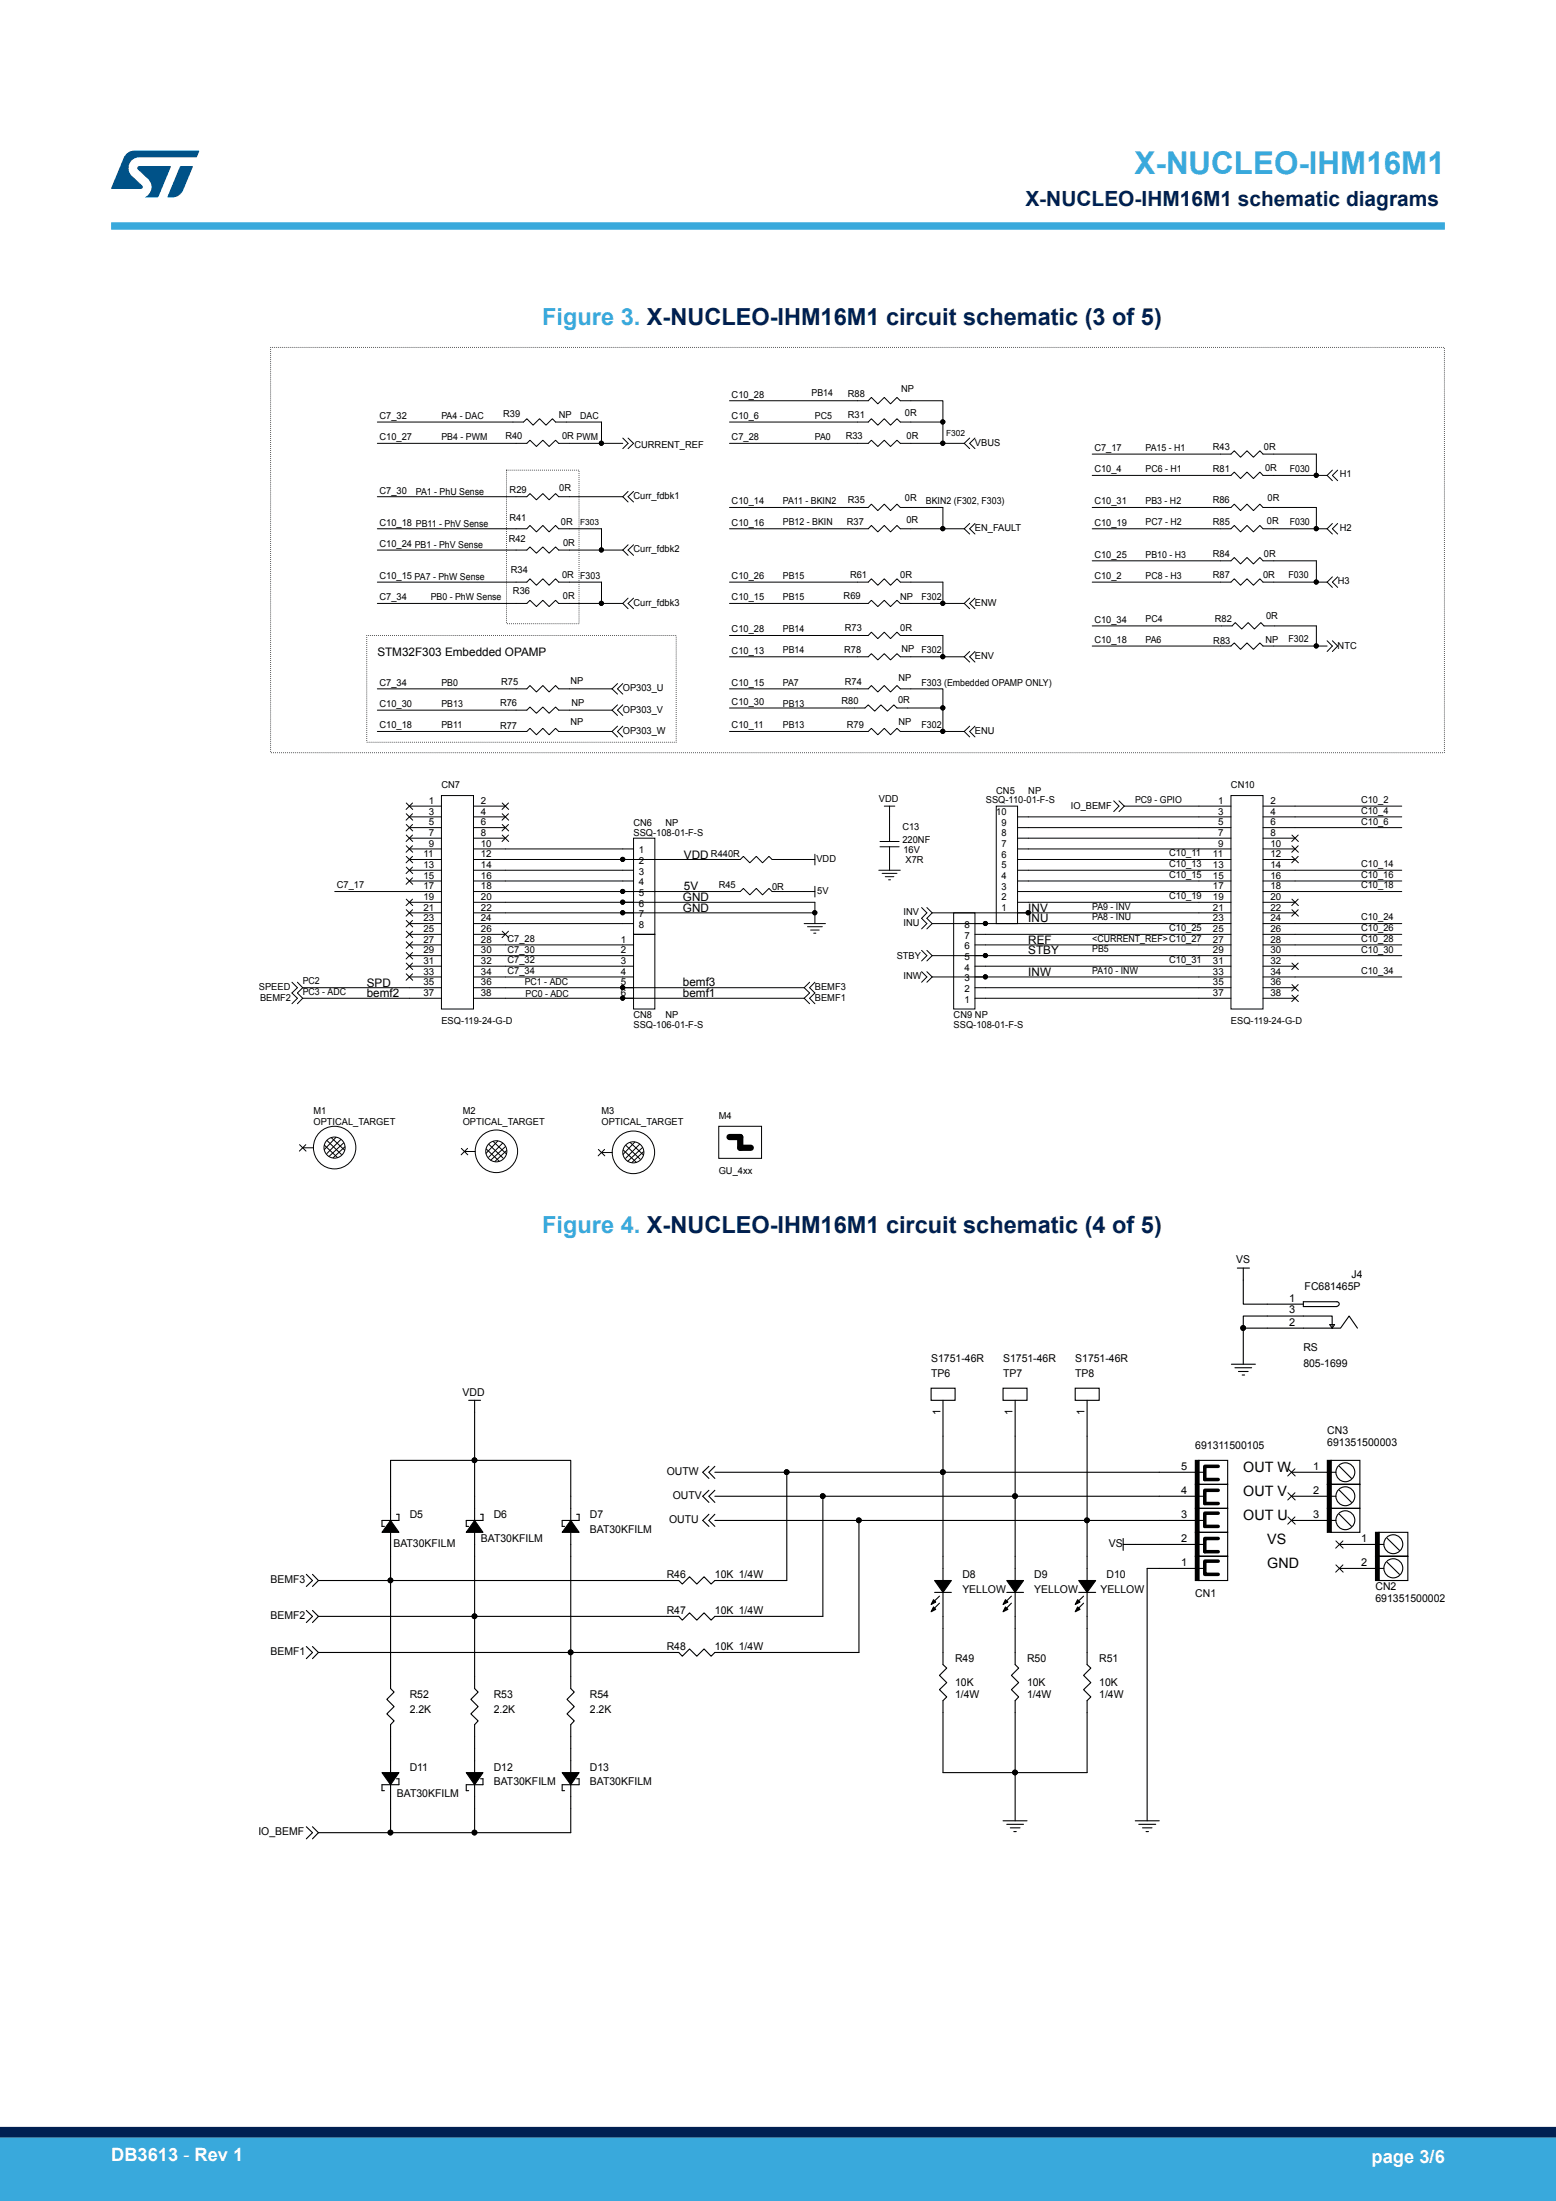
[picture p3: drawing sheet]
<svg xmlns="http://www.w3.org/2000/svg" width="210mm" height="297mm" viewBox="0 0 210 297" stroke-linecap="round" stroke-linejoin="round" font-family="sans-serif">
<path d="M36.5 46.9h158.4v54.7h-158.4zM68.4 63.4h9.7v20.8h-9.7zM49.5 85.8h41.8v14.4h-41.8z" fill="none" stroke="#000" stroke-width=".13" stroke-dasharray="0 .3"/>
<g fill="none" stroke="#000" stroke-width=".13">
<path d="M50.9 59.8h20.2l.4-.4 .9 .8 .9-.8 .8 .8 .9-.8 .4 .4h8.7M50.9 57h19.8l.4-.5 .8 .9 .9-.9 .9 .9 .9-.9 .4 .5h6.2v2.8M84.1 59.1l.7 .7-.7 .7M84.8 59.1l.7 .7-.7 .7M98.5 59.8h18.7l.4-.4 .9 .8 .8-.8 .9 .8 .9-.8 .4 .4h8.6M98.5 54.1h18.7l.4-.5 .9 .9 .8-.9 .9 .9 .9-.9 .4 .5h5.8v2.9M98.5 57h18.7l.4-.5 .9 .9 .8-.9 .9 .9 .9-.9 .4 .5h5.8v2.8M130.1 59.8l.8 .7M130.9 59.1l-.8 .7M131.6 59.1l-.7 .7 .7 .7M50.9 78.6h20.2l.4-.5 .9 .9 .9-.9 .8 .9 .9-.9 .4 .5h5.8v2.8M50.9 74.2h20.2l.4-.4 .9 .8 .9-.8 .8 .8 .9-.8 .4 .4h8.7"/>
<path d="M50.9 71.4h20.2l.4-.5 .9 .9 .9-.9 .8 .9 .9-.9 .4 .5h5.8v2.8M50.9 67h20.2l.4-.4 .9 .8 .9-.8 .8 .8 .9-.8 .4 .4h8.7M84.1 74.2l.7 .7M84.1 67l.7 .7M84.8 73.5l-.7 .7M84.8 66.3l-.7 .7M85.5 73.5l-.7 .7 .7 .7M85.5 66.3l-.7 .7 .7 .7M98.5 68.5h18.7l.4-.5 .9 .9 .8-.9 .9 .9 .9-.9 .4 .5h5.8v2.9M98.5 78.6h18.7l.4-.5 .9 .9 .8-.9 .9 .9 .9-.9 .4 .5h5.8v2.8h2.8M98.5 71.4h18.7l.4-.5 .9 .9 .8-.9 .9 .9 .9-.9 .4 .5h8.6M130.1 71.4l.8 .7"/>
<path d="M130.9 70.6l-.8 .8M131.6 70.6l-.7 .8 .7 .7M147.4 61.3h18.7l.5-.5 .8 .9 .9-.9 .9 .9 .8-.9 .5 .5h7.2v2.9M147.4 71.4h18.7l.5-.5 .8 .9 .9-.9 .9 .9 .8-.9 .5 .5h8.6M147.4 64.2h18.7l.5-.5 .8 .9 .9-.9 .9 .9 .8-.9 .5 .5h8.6M147.4 78.6h18.7l.5-.5 .8 .9 .9-.9 .9 .9 .8-.9 .5 .5h8.6M147.4 68.5h18.7l.5-.5 .8 .9 .9-.9 .9 .9 .8-.9 .5 .5h7.2v2.9M147.4 75.7h18.7l.5-.5 .8 .9 .9-.9 .9 .9 .8-.9 .5 .5h7.2v2.9M179.1 64.2l.7 .7M179.1 71.4l.7 .7M179.1 78.6l.7 .7M179.8 63.4l-.7 .8"/>
<path d="M179.8 70.6l-.7 .8M179.8 77.8l-.7 .8M180.5 63.4l-.7 .8 .7 .7M180.5 70.6l-.7 .8 .7 .7M180.5 77.8l-.7 .8 .7 .7M50.9 93h20.2l.4-.5 .9 .9 .9-.9 .8 .9 .9-.9 .4 .5h7.2M50.9 95.8h20.2l.4-.4 .9 .8 .9-.8 .8 .8 .9-.8 .4 .4h7.2M50.9 81.4h20.2l.4-.4 .9 .8 .9-.8 .8 .8 .9-.8 .4 .4h8.7M50.9 98.7h20.2l.4-.4 .9 .9 .9-.9 .8 .9 .9-.9 .4 .4h7.2M82.6 93l.7 .7M82.6 95.8l.7 .7M82.6 98.7l.7 .7"/>
<path d="M83.3 92.2l-.7 .8M83.3 95.1l-.7 .7M83.3 98l-.7 .7M84.1 81.4l.7 .7M84.1 92.2l-.8 .8 .8 .7M84.1 95.1l-.8 .7 .8 .7M84.1 98l-.8 .7 .8 .7M84.8 80.7l-.7 .7M85.5 80.7l-.7 .7 .7 .7M98.5 88.6h18.7l.4-.4 .9 .8 .8-.8 .9 .8 .9-.8 .4 .4h8.6M98.5 98.7h18.7l.4-.4 .9 .9 .8-.9 .9 .9 .9-.9 .4 .4h8.6M98.5 85.8h18.7l.4-.5 .9 .9 .8-.9 .9 .9 .9-.9 .4 .5h5.8v2.8"/>
<path d="M98.5 93h18.7l.4-.5 .9 .9 .8-.9 .9 .9 .9-.9 .4 .5h5.8v2.5M98.5 81.4h18.7l.4-.4 .9 .8 .8-.8 .9 .8 .9-.8 .4 .4h5.8M98.5 95.5h18.2l.5-.4 .9 .9 .8-.9 .9 .9 .8-.9 .5 .4h6.2M127.3 95.5v3.2M130.1 81.4l.8 .7M130.1 88.6l.8 .7M130.1 98.7l.8 .7M130.9 80.7l-.8 .7M130.9 87.9l-.8 .7M130.9 98l-.8 .7M131.6 80.7l-.7 .7 .7 .7M131.6 87.9l-.7 .7 .7 .7"/>
<path d="M131.6 98l-.7 .7 .7 .7M147.4 84.5h18.9l.4-.5 .9 .9 .9-.9 .8 .9 .9-.9 .4 .5h7.1v2.7M147.4 87.2h18.7l.5-.4 .8 .8 .9-.8 .9 .8 .8-.8 .5 .4h8.6M179.1 86.5l.7 .7-.7 .7M179.8 86.5l.7 .7-.7 .7M54.8 108.4l.9 .8M54.8 109.8l.9 .9M54.8 111.3l.9 .8M54.8 112.7l.9 .9M54.8 114.1l.9 .9M54.8 115.6l.9 .8M54.8 117l.9 .9"/>
<path d="M54.8 118.5l.9 .8M55.3 116h4.3M55.3 108.8h4.3M55.3 117.4h4.3M55.3 110.2h4.3M55.3 111.7h4.3M55.3 113.1h4.3M55.3 114.6h4.3M55.3 118.9h4.3M55.7 118.5l-.9 .8M55.7 109.8l-.9 .9M55.7 108.4l-.9 .8"/>
<path d="M55.7 111.3l-.9 .8M55.7 112.7l-.9 .9M55.7 114.1l-.9 .9M55.7 115.6l-.9 .8M55.7 117l-.9 .9M59.6 107.4h4.3v28.8h-4.3zM63.9 116h36l.4-.4 .9 .8 .9-.8 .8 .8 .9-.8 .4 .4h5.8M63.9 108.8h4.3M63.9 117.4h21.6M63.9 110.2h4.3M63.9 111.7h4.3M63.9 113.1h4.3"/>
<path d="M63.9 114.6h21.6M63.9 118.9h21.6M67.8 108.4l.9 .8M67.8 109.8l.9 .9M67.8 111.3l.9 .8M67.8 112.7l.9 .9M68.6 108.4l-.8 .8M68.6 109.8l-.8 .9M68.6 111.3l-.8 .8M68.6 112.7l-.8 .9M85.5 113.1h2.9v13h-2.9zM110 115.3v1.4"/>
<path d="M110 119.6v1.4M118.6 117.4h2.9M118.8 113.6h2.5M118.8 114.3h2.5M119.1 117.9h2M119.3 108.8h1.5M119.5 118.3h1.1M119.9 118.7h.3M120.1 108.8v4.8M120.1 114.3v3.1M134.5 108.8h2.8v15.8h-2.8zM137.3 116h28.8"/>
<path d="M137.3 117.4h28.8M137.3 110.2h28.8M137.3 111.7h28.8M137.3 113.1h28.8M137.3 114.6h28.8M137.3 118.9h28.8M150.3 108.1l.7 .7-.7 .7M151 108.1l.7 .7M151.7 108.8h14.4M151.7 108.8l-.7 .7M166.1 107.4h4.4v28.8h-4.4zM170.5 116h4.3"/>
<path d="M170.5 108.8h18.7M170.5 117.4h18.7M170.5 110.2h18.7M170.5 111.7h18.7M170.5 113.1h4.3M170.5 114.6h4.3M170.5 118.9h18.7M174.4 112.7l.8 .9M174.4 114.1l.8 .9M174.4 115.6l.8 .8M175.2 112.7l-.9 .9M175.2 114.1l-.9 .9"/>
<path d="M175.2 115.6l-.9 .8M39.4 132.5l.7 .8-.7 .7 .7 .7-.7 .7M40.1 132.5l.8 .8M40.9 133.3l-.8 .7 .8 .7M40.9 134.7l-.8 .7M40.9 133.3h18.7M40.9 134.7h18.7M45.2 120.3h14.4M54.8 121.3l.9 .9M54.8 122.8l.9 .8M54.8 124.2l.9 .9M54.8 125.7l.9 .8"/>
<path d="M54.8 127.1l.9 .9M54.8 128.5l.9 .9M54.8 130l.9 .8M54.8 131.4l.9 .9M55.3 124.6h4.3M55.3 121.8h4.3M55.3 123.2h4.3M55.3 126.1h4.3M55.3 127.5h4.3M55.3 129h4.3M55.3 130.4h4.3M55.3 131.8h4.3"/>
<path d="M55.7 121.3l-.9 .9M55.7 122.8l-.9 .8M55.7 124.2l-.9 .9M55.7 125.7l-.9 .8M55.7 127.1l-.9 .9M55.7 128.5l-.9 .9M55.7 130l-.9 .8M55.7 131.4l-.9 .9M63.9 120.3h36l.4-.4 .9 .9 .9-.9 .8 .9 .9-.9 .4 .4h5.8M63.9 124.6h21.6M63.9 121.8h46.1v2.8M63.9 123.2h46.1"/>
<path d="M63.9 126.1h4.3M63.9 127.5h21.6M63.9 129h21.6M63.9 130.4h21.6M63.9 131.8h21.6M63.9 133.3h44.6M63.9 134.7h44.6M67.8 125.7l.9 .8M68.6 125.7l-.8 .8M85.5 126.1h2.9v10.1h-2.9zM108.5 124.6h2.9M108.5 133.3l.8 .7-.8 .7"/>
<path d="M108.5 134.7l.8 .7M109 125.1h2M109.3 132.5l-.8 .8M109.4 125.5h1.2M109.8 125.9h.3M110 132.5l-.7 .8 .7 .7-.7 .7 .7 .7M124.4 122.5l.7 .7-.7 .7 .7 .7-.7 .7M124.4 131.1l.7 .7-.7 .7M124.4 128.2l.7 .8-.7 .7M125.1 122.5l.7 .7M125.1 131.1l.7 .7M125.1 128.2l.7 .8"/>
<path d="M125.8 124.6h40.3M125.8 124.6l-.7 .7M125.8 123.2l-.7 .7 .7 .7M125.8 131.8l-.7 .7M125.8 129l-.7 .7M125.8 123.2h40.3M125.8 129h40.3M125.8 131.8h40.3M128.7 123.2h2.9v13h-2.9zM131.6 126.1h34.5M131.6 127.5h34.5M131.6 130.4h34.5"/>
<path d="M131.6 133.3h34.5M131.6 134.7h34.5M137.3 120.3h28.8M137.3 121.8h28.8M170.5 124.6h18.7M170.5 120.3h18.7M170.5 121.8h4.3M170.5 123.2h4.3M170.5 126.1h18.7M170.5 127.5h18.7M170.5 129h18.7M170.5 130.4h4.3"/>
<path d="M170.5 131.8h18.7M170.5 133.3h4.3M170.5 134.7h4.3M174.4 121.3l.8 .9M174.4 122.8l.8 .8M174.4 130l.8 .8M174.4 132.9l.8 .8M174.4 134.3l.8 .9M175.2 121.3l-.9 .9M175.2 122.8l-.9 .8M175.2 130l-.9 .8M175.2 132.9l-.9 .8"/>
<path d="M175.2 134.3l-.9 .9M40.4 154.5l.9 .8M40.9 154.9h1.4M41.3 154.5l-.9 .8M43.8 154.5l1.8 1.7M44.1 153.9l2 1.9M44.7 153.5l1.8 1.7M45.4 153.4l-1.7 1.8M46 153.7l-1.9 2M46.4 154.2l-2 1.9M46.6 154.7l-1.7 1.6M62.3 155l.8 .8"/>
<path d="M62.7 155.4h1.4M63.1 155l-.9 .8M65.6 155l1.8 1.7M65.9 154.4l2 1.9M66.5 154l1.9 1.7M67.2 153.9l-1.6 1.8M67.9 154.2l-2 2M68.2 154.7l-2 1.9M68.4 155.2l-1.6 1.6M80.8 155.1l.8 .9M81.2 155.5h1.4M81.6 155.1l-.9 .9"/>
<path d="M84.1 155.1l1.8 1.8M84.4 154.5l2 2M85 154.1l1.9 1.8M85.7 154.1l-1.6 1.7M86.4 154.4l-2 1.9M86.7 154.8l-2 1.9M86.9 155.4l-1.6 1.5M97 152h5.8v4.3h-5.8zM173.8 198.2l1 1M174.8 198.2l-1 1M173.8 204.7l1 1M173.8 201.4l1 1"/>
<path d="M174.8 201.4l-1 1M174.8 204.7l-1 1M180.3 207.9l1 1M180.3 211.2l1 .9M181.2 207.9l-.9 1M181.2 211.2l-.9 .9"/>
<circle cx="81.2" cy="59.8" r=".28"/>
<circle cx="127.2" cy="59.8" r=".28"/>
<circle cx="127.2" cy="56.9" r=".28"/>
<circle cx="81.2" cy="74.2" r=".28"/>
<circle cx="127.2" cy="71.3" r=".28"/>
<circle cx="177.6" cy="64.1" r=".28"/>
<circle cx="177.6" cy="78.5" r=".28"/>
<circle cx="177.6" cy="71.3" r=".28"/>
<circle cx="81.2" cy="81.4" r=".28"/>
<circle cx="127.2" cy="81.4" r=".28"/>
<circle cx="127.2" cy="98.7" r=".28"/>
<circle cx="127.2" cy="95.5" r=".28"/>
<circle cx="127.2" cy="88.6" r=".28"/>
<circle cx="177.6" cy="87.2" r=".28"/>
<circle cx="84" cy="116" r=".28"/>
<circle cx="84" cy="121.7" r=".28"/>
<circle cx="84" cy="120.3" r=".28"/>
<circle cx="84" cy="123.2" r=".28"/>
<circle cx="84" cy="133.3" r=".28"/>
<circle cx="84" cy="134.7" r=".28"/>
<circle cx="110" cy="123.2" r=".28"/>
<circle cx="133" cy="128.9" r=".28"/>
<circle cx="133" cy="131.8" r=".28"/>
<circle cx="133" cy="124.6" r=".28"/>
<circle cx="138.8" cy="123.2" r=".28"/>
<circle cx="45.2" cy="154.9" r="1.42"/>
<circle cx="45.2" cy="154.8" r="2.87"/>
<circle cx="67" cy="155.4" r="1.42"/>
<circle cx="67" cy="155.3" r="2.87"/>
<circle cx="85.5" cy="155.5" r="1.42"/>
<circle cx="85.5" cy="155.5" r="2.87"/>
</g>
<path d="M98.5 153.4h1.4v1.5h1.4" fill="none" stroke="#000" stroke-width=".84"/>
<g fill="#000">
<path d="M52.7 205.2l1.1 1.6h-2.2zM64.1 205.2l1.1 1.6h-2.3zM77 205.2l1.2 1.6h-2.3zM126 216.8l.3 .4-.6 .3zM126 215.9l.3 .3-.6 .3zM126.1 213.3h2.3l-1.1 1.6zM135.7 216.8l.3 .4-.6 .3zM135.7 215.9l.3 .3-.6 .3zM135.9 213.3h2.2l-1.1 1.6zM145.4 216.8l.4 .4-.7 .3zM145.4 215.9l.4 .3-.7 .3zM145.6 213.3h2.3l-1.2 1.6z"/>
<path d="M51.6 239.2h2.2l-1.1 1.6zM62.9 239.2h2.3l-1.1 1.6zM75.9 239.2h2.3l-1.2 1.6z"/>
<path d="M161.3 197.1h.5v3.2h-.5z" fill-rule="evenodd"/>
<path d="M179.1 197.1h.5v3.2h-.5z" fill-rule="evenodd"/>
<path d="M161.3 210h.5v3.3h-.5z" fill-rule="evenodd"/>
<path d="M161.3 206.8h.5v3.2h-.5z" fill-rule="evenodd"/>
<path d="M161.3 203.5h.5v3.3h-.5z" fill-rule="evenodd"/>
<path d="M161.3 200.3h.5v3.2h-.5z" fill-rule="evenodd"/>
<path d="M179.1 203.5h.5v3.3h-.5z" fill-rule="evenodd"/>
<path d="M179.1 200.3h.5v3.2h-.5z" fill-rule="evenodd"/>
<path d="M185.6 206.8h.5v3.2h-.5z" fill-rule="evenodd"/>
<path d="M185.6 210h.5v3.3h-.5z" fill-rule="evenodd"/>
<circle cx="81.2" cy="59.8" r=".28"/>
<circle cx="127.2" cy="59.8" r=".28"/>
<circle cx="127.2" cy="56.9" r=".28"/>
<circle cx="81.2" cy="74.2" r=".28"/>
<circle cx="127.2" cy="71.3" r=".28"/>
<circle cx="177.6" cy="64.1" r=".28"/>
<circle cx="177.6" cy="78.5" r=".28"/>
<circle cx="177.6" cy="71.3" r=".28"/>
<circle cx="81.2" cy="81.4" r=".28"/>
<circle cx="127.2" cy="81.4" r=".28"/>
<circle cx="127.2" cy="98.7" r=".28"/>
<circle cx="127.2" cy="95.5" r=".28"/>
<circle cx="127.2" cy="88.6" r=".28"/>
<circle cx="177.6" cy="87.2" r=".28"/>
<circle cx="84" cy="116" r=".28"/>
<circle cx="84" cy="121.7" r=".28"/>
<circle cx="84" cy="120.3" r=".28"/>
<circle cx="84" cy="123.2" r=".28"/>
<circle cx="84" cy="133.3" r=".28"/>
<circle cx="84" cy="134.7" r=".28"/>
<circle cx="110" cy="123.2" r=".28"/>
<circle cx="133" cy="128.9" r=".28"/>
<circle cx="133" cy="131.8" r=".28"/>
<circle cx="133" cy="124.6" r=".28"/>
<circle cx="138.8" cy="123.2" r=".28"/>
<circle cx="167.8" cy="179.2" r=".32"/>
<circle cx="64" cy="197" r=".32"/>
<circle cx="106.2" cy="198.6" r=".32"/>
<circle cx="127.2" cy="198.6" r=".32"/>
<circle cx="52.7" cy="213.3" r=".32"/>
<circle cx="64" cy="218.1" r=".32"/>
<circle cx="111" cy="201.9" r=".32"/>
<circle cx="115.9" cy="205.1" r=".32"/>
<circle cx="137" cy="201.9" r=".32"/>
<circle cx="146.7" cy="205.1" r=".32"/>
<circle cx="77" cy="223" r=".32"/>
<circle cx="137" cy="239.2" r=".32"/>
<circle cx="52.7" cy="247.3" r=".32"/>
<circle cx="64" cy="247.3" r=".32"/>
</g>
<g fill="none" stroke="#000" stroke-width=".15">
<path d="M167 171.1h1.6M167.8 179.2h13.1l1.2-1.6 1.1 1.6M167.8 179.2v-1.6h12v1.6M167.8 171.1v4.9h8.1M167.8 179.2v4.9M179.5 178.7h.6l-.3 .5zM180.4 176.3a.31 .31 0 0 0 .3-.3 .31 .31 0 0 0-.3-.3h-4.5v.6h4.5M63.3 189h1.6M64.1 189v16.2M95.7 197.9l-.9 .8 .9 .8M96.5 197.9l-.8 .8 .8 .8M96.5 198.7h66"/>
<path d="M106.2 198.7v14.6h-9.7l-.5 .4-1-.9-1 .9-.9-.9-1 .9-.5-.4h-48.6M125.7 187.3h3.2v1.7h-3.2zM127.3 189v24.3M135.4 187.3h3.2v1.7h-3.2zM137 189v24.3M145.1 187.3h3.2v1.7h-3.2zM146.7 189v24.3M161.3 197.1h.5v3.2h-.5zM161.8 197.1h3.9v3.2h-3.9zM166.2 184.1h3.2M166.7 184.6h2.2M167.1 185.1h1.3"/>
<path d="M167.6 185.5h.4M174.3 198.7h6M179.1 197.1h.5v3.2h-.5zM179.6 197.1h3.9v3.2h-3.9zM180.8 197.9l1.6 1.6M41.3 212.4l.9 .9-.9 .8M41.3 217.3l.9 .8-.9 .8M42.2 212.4l.8 .9M42.2 217.3l.8 .8M43 213.3l-.8 .8M43 218.1l-.8 .8M52.7 205.2l1.1 1.6h-2.2z"/>
<path d="M52.7 206.8v21.1l.5 .4-1 1 1 1-1 1 1 .9-.5 .5v6.5M52.7 205.2v-8.1h24.3v8.1M53.5 204.3h.3v.9h-2.2v.8h.3M64.1 205.2l1.1 1.6h-2.3zM64.1 206.8v21.1l.4 .4-1 1 1 1-1 1 1 .9-.4 .5v6.5M64.9 204.3h.3v.9h-2.3v.8h.4M77 205.2l1.2 1.6h-2.3zM77 206.8v21.1l.5 .4-1 1 1 1-1 1 1 .9-.5 .5v6.5M77.8 204.3h.4v.9h-2.3v.8h.3M95.7 201.1l-.9 .8 .9 .8M95.7 204.3l-.9 .9 .9 .8M96.5 205.2h66"/>
<path d="M96.5 201.9h66M96.5 201.1l-.8 .8 .8 .8M96.5 204.3l-.8 .9 .8 .8M111.1 201.9v16.2h-14.6l-.5 .5-1-1-1 1-.9-1-1 1-.5-.5h-48.6M115.9 205.2v17.8h-19.4l-.5 .5-1-1-1 1-.9-1-1 1-.5-.5h-48.6M126 216.8l.3 .4-.6 .3zM126 215.9l.3 .3-.6 .3zM126.1 213.3h2.3l-1.1 1.6zM126.1 214.9h2.3M126.8 215.4l-1 .9M126.8 216.3l-1 1M127.3 214.9v9.7l.5 .5-1 1 1 1-1 .9 1 1-.5 .5v9.7h19.4v-9.7l.5-.5-1-1 1-.9-1-1 1-1-.5-.5v-9.7"/>
<path d="M135.7 216.8l.3 .4-.6 .3zM135.7 215.9l.3 .3-.6 .3zM135.9 213.3h2.2l-1.1 1.6zM135.9 214.9h2.2M136.5 215.4l-.9 .9M136.5 216.3l-.9 1M137 214.9v9.7l.5 .5-1 1 1 1-1 .9 1 1-.5 .5v16.2M145.4 216.8l.4 .4-.7 .3zM145.4 215.9l.4 .3-.7 .3zM145.6 214.9h2.3M145.6 213.3h2.3l-1.2 1.6zM146.2 215.4l-.9 .9"/>
<path d="M146.2 216.3l-.9 1M151.6 208.4h10.9M151.6 207.6v1.6M161.3 210h.5v3.3h-.5zM161.3 206.8h.5v3.2h-.5zM161.3 203.5h.5v3.3h-.5zM161.3 200.3h.5v3.2h-.5zM161.3 210h4.4M161.8 210h3.9v3.3h-3.9zM161.8 203.5h3.9v3.3h-3.9zM161.8 206.8h3.9v3.2h-3.9zM161.8 200.3h3.9v3.2h-3.9z"/>
<path d="M162.6 211.6h-7.8v34.1M174.3 205.2h6M174.3 201.9h6M179.1 203.5h.5v3.3h-.5zM179.1 200.3h.5v3.2h-.5zM179.1 200.3h4.4M179.6 203.5h3.9v3.3h-3.9zM179.6 200.3h3.9v3.2h-3.9zM180.8 208.4h6M180.8 211.6h6M180.8 204.3l1.6 1.7M180.8 201.1l1.6 1.6"/>
<path d="M185.6 210h4.4M185.6 206.8h.5v3.2h-.5zM185.6 210h.5v3.3h-.5zM186.1 206.8h3.9v3.2h-3.9zM186.1 210h3.9v3.3h-3.9zM187.2 207.6l1.7 1.6M187.2 210.8l1.7 1.6M41.3 222.2l.9 .8-.9 .8M42.2 222.2l.8 .8M43 223l-.8 .8M51.6 239.2h2.2l-1.1 1.6zM62.9 239.2h2.3l-1.1 1.6z"/>
<path d="M75.9 239.2h2.3l-1.2 1.6zM41.3 246.5l.9 .8-.9 .8M42.2 246.5l.8 .8M43 247.3l-.8 .8M52.7 240.8v6.5M53.5 240h.3v.8h-2.2v.8h.3M64.1 240.8v6.5M64.9 240h.3v.8h-2.3v.8h.4M77 240.8v6.5h-34M77.8 240h.4v.8h-2.3v.8h.3M135.4 245.7h3.2M135.9 246.2h2.2"/>
<path d="M136.4 246.6h1.3M136.8 247.2h.4M153.2 245.7h3.3M153.7 246.2h2.3M154.2 246.6h1.3M154.7 247.2h.3"/>
<circle cx="167.8" cy="179.2" r=".32"/>
<circle cx="64" cy="197" r=".32"/>
<circle cx="106.2" cy="198.6" r=".32"/>
<circle cx="127.2" cy="198.6" r=".32"/>
<circle cx="181.6" cy="198.7" r="1.28"/>
<circle cx="52.7" cy="213.3" r=".32"/>
<circle cx="64" cy="218.1" r=".32"/>
<circle cx="111" cy="201.9" r=".32"/>
<circle cx="115.9" cy="205.1" r=".32"/>
<circle cx="137" cy="201.9" r=".32"/>
<circle cx="146.7" cy="205.1" r=".32"/>
<circle cx="181.6" cy="205.1" r="1.28"/>
<circle cx="181.6" cy="201.9" r="1.28"/>
<circle cx="188" cy="211.6" r="1.28"/>
<circle cx="188" cy="208.4" r="1.28"/>
<circle cx="77" cy="223" r=".32"/>
<circle cx="137" cy="239.2" r=".32"/>
<circle cx="52.7" cy="247.3" r=".32"/>
<circle cx="64" cy="247.3" r=".32"/>
</g>
<path d="M164.4 197.9h-1.8v1.7h1.8M164.4 210.7h-1.8v1.7h1.8M164.4 207.6h-1.8v1.8h1.8M164.4 204.2h-1.8v1.8h1.8M164.4 201.1h-1.8v1.8h1.8" fill="none" stroke="#000" stroke-width=".48"/>
<path d="M15 30.5h180" fill="none" stroke="#39a9dc" stroke-width="1"/>
<g fill="#005288">
<path d="M17.1 20.7l.7-.3 .4-.1h8.6l.1 .1-.4 .8h-7.6a1.45 1.45 0 0 0-1.4 .9 1.45 1.45 0 0 0 .2 1.6l1.5 1.3 .1 .2-.1 .2-.2 .1h-4l1.7-4.2z"/>
<path d="M24.3 22.4h1.6l.1 .1-1.3 3.2a1.6 1.6 0 0 1-1.5 .9h-.5l-.1-.1z"/>
<path d="M18.6 22.5l.2-.1h4.2l.1 .1-1.8 4.1h-1.7a1.54 1.54 0 0 0 .4-2.4l-1.4-1.3-.1-.2z"/>
</g>
<g fill="#39a9dc">
<path d="M0 288.4h210v8.6h-210z" fill-rule="evenodd"/>
<path d="M-.1 288.4h210.2v4.4h-210.2z" fill-rule="evenodd"/>
</g>
<path d="M0 287.7h210" fill="none" stroke="#002052" stroke-width="1.4"/>
<text font-size="4.2" fill="#39a9dc" x="153.1" y="23.5">X-NUCLEO-IHM16M1</text>
<g font-size="3.2" fill="#39a9dc">
<text x="73.2" y="43.8">Figure 3. X-NUCLEO-IHM16M1 circuit schematic (3 of 5)</text>
<text x="73.2" y="166.4">Figure 4. X-NUCLEO-IHM16M1 circuit schematic (4 of 5)</text>
</g>
<text font-size="2.8" fill="#002052" x="138.4" y="27.9">X-NUCLEO-IHM16M1 schematic diagrams</text>
<g font-size="2.5" fill="#fff">
<text x="15" y="291.6">DB3613 - Rev 1</text>
<text x="185.1" y="291.9">page 3/6</text>
</g>
<g font-size="1.9">
<text x="167.8" y="201.8">OUT V</text>
<text x="167.8" y="198.6">OUT W</text>
<text x="167.8" y="205.1">OUT U</text>
<text x="171" y="208.3">VS</text>
<text x="171" y="211.6">GND</text>
</g>
<g font-size="1.6">
<text x="50.9" y="88.5">STM32F303 Embedded OPAMP</text>
<text x="92.3" y="115.8">VDD</text>
<text x="92.2" y="121.6">GND</text>
<text x="92.2" y="123">GND</text>
<text x="92.3" y="120.1">5V</text>
<text x="138.8" y="124.5">INU</text>
<text x="138.8" y="123">INV</text>
<text x="138.8" y="131.7">INW</text>
<text x="138.8" y="128.8">STBY</text>
<text x="138.8" y="127.4">REF</text>
<text x="49.5" y="134.6">bemf2</text>
<text x="49.5" y="133.1">SPD</text>
<text x="92.2" y="134.5">bemf1</text>
<text x="92.2" y="133.1">bemf3</text>
</g>
<g font-size="1.5">
<text x="166.8" y="170.5">VS</text>
<text x="182.4" y="172.4">J4</text>
<text x="174" y="175.6">1</text>
<text x="174" y="177.2">3</text>
<text x="174" y="178.9">2</text>
<text x="176.1" y="174.1">FC681465P</text>
<text x="125.7" y="183.8">S1751-46R</text>
<text x="125.7" y="185.8">TP6</text>
<text x="135.4" y="185.8">TP7</text>
<text x="135.4" y="183.8">S1751-46R</text>
<text x="145.1" y="183.8">S1751-46R</text>
<text x="145.1" y="185.8">TP8</text>
<text x="175.9" y="184.4">805-1699</text>
<text x="175.9" y="182.3">RS</text>
<text x="62.4" y="188.3">VDD</text>
<text x="126.9" y="190.9" transform="rotate(-90 126.9 190.9)">1</text>
<text x="136.6" y="190.9" transform="rotate(-90 136.6 190.9)">1</text>
<text x="146.4" y="190.9" transform="rotate(-90 146.4 190.9)">1</text>
<text x="161.3" y="195.5">691311500105</text>
<text x="179.1" y="195.1">691351500003</text>
<text x="179.1" y="193.5">CN3</text>
<text x="90" y="199">OUTW</text>
<text x="90.8" y="202.3">OUTV</text>
<text x="159.4" y="198.3">5</text>
<text x="159.4" y="201.5">4</text>
<text x="177.2" y="198.3">1</text>
<text x="177.2" y="201.5">2</text>
<text x="53.1" y="208.7">BAT30KFILM</text>
<text x="55.3" y="204.9">D5</text>
<text x="64.9" y="208.1">BAT30KFILM</text>
<text x="66.6" y="204.9">D6</text>
<text x="79.6" y="204.9">D7</text>
<text x="79.6" y="206.8">BAT30KFILM</text>
<text x="90.3" y="205.5">OUTU</text>
<text x="149.7" y="208.8">VS</text>
<text x="159.4" y="204.8">3</text>
<text x="159.4" y="208">2</text>
<text x="177.2" y="204.8">3</text>
<text x="183.7" y="208">1</text>
<text x="36.5" y="213.6">BEMF3</text>
<text x="90" y="213">R46</text>
<text x="96.5" y="213">10K 1/4W</text>
<text x="129.9" y="214.9">YELLOW</text>
<text x="129.9" y="213">D8</text>
<text x="139.6" y="213">D9</text>
<text x="139.6" y="214.9">YELLOW</text>
<text x="148.5" y="214.9">YELLOW</text>
<text x="149.3" y="213">D10</text>
<text x="159.4" y="211.3">1</text>
<text x="161.3" y="215.6">CN1</text>
<text x="183.7" y="211.3">2</text>
<text x="185.6" y="214.6">CN2</text>
<text x="36.5" y="218.5">BEMF2</text>
<text x="90" y="217.8">R47</text>
<text x="96.5" y="217.8">10K 1/4W</text>
<text x="185.6" y="216.2">691351500002</text>
<text x="36.5" y="223.3">BEMF1</text>
<text x="90" y="222.7">R48</text>
<text x="96.5" y="222.7">10K 1/4W</text>
<text x="128.9" y="224.3">R49</text>
<text x="128.9" y="227.6">10K</text>
<text x="138.6" y="224.3">R50</text>
<text x="138.6" y="227.6">10K</text>
<text x="148.3" y="224.3">R51</text>
<text x="148.3" y="227.6">10K</text>
<text x="55.3" y="229.2">R52</text>
<text x="55.3" y="231.1">2.2K</text>
<text x="66.6" y="231.1">2.2K</text>
<text x="66.6" y="229.2">R53</text>
<text x="79.6" y="231.1">2.2K</text>
<text x="79.6" y="229.2">R54</text>
<text x="128.9" y="229.2">1/4W</text>
<text x="138.6" y="229.2">1/4W</text>
<text x="148.3" y="229.2">1/4W</text>
<text x="55.3" y="238.9">D11</text>
<text x="66.6" y="238.9">D12</text>
<text x="79.6" y="238.9">D13</text>
<text x="53.6" y="242.4">BAT30KFILM</text>
<text x="66.6" y="240.9">BAT30KFILM</text>
<text x="79.6" y="240.9">BAT30KFILM</text>
<text x="34.9" y="247.7">IO_BEMF</text>
</g>
<g font-size="1.3">
<text x="98.7" y="53.7">C10_28</text>
<text x="109.5" y="53.5">PB14</text>
<text x="114.4" y="53.5">R88</text>
<text x="121.6" y="52.9">NP</text>
<text x="51.2" y="56.5">C7_32</text>
<text x="51.2" y="59.4">C10_27</text>
<text x="59.6" y="56.5">PA4 - DAC</text>
<text x="59.6" y="59.4">PB4 - PWM</text>
<text x="67.9" y="56.3">R39</text>
<text x="68.2" y="59.3">R40</text>
<text x="75.4" y="56.4">NP</text>
<text x="75.9" y="59.3">0R PWM</text>
<text x="78.3" y="56.5">DAC</text>
<text x="98.7" y="56.5">C10_6</text>
<text x="98.7" y="59.4">C7_28</text>
<text x="110" y="56.5">PC5</text>
<text x="110" y="59.4">PA0</text>
<text x="114.1" y="59.3">R33</text>
<text x="114.4" y="56.4">R31</text>
<text x="122.1" y="56.1">0R</text>
<text x="122.4" y="59.3">0R</text>
<text x="85.6" y="60.4">CURRENT_REF</text>
<text x="131.6" y="60.1">VBUS</text>
<text x="147.7" y="63.7">C10_4</text>
<text x="147.7" y="60.9">C7_17</text>
<text x="154.6" y="60.8">PA15 - H1</text>
<text x="154.6" y="63.7">PC6 - H1</text>
<text x="163.7" y="63.8">R81</text>
<text x="163.7" y="60.7">R43</text>
<text x="170.6" y="60.7">0R</text>
<text x="170.7" y="63.6">0R</text>
<text x="174.1" y="63.7">F030</text>
<text x="180.8" y="64.3">H1</text>
<text x="51.2" y="70.9">C10_18 PB11 - PhV Sense</text>
<text x="51.2" y="66.6">C7_30</text>
<text x="56.1" y="66.7">PA1 - PhU Sense</text>
<text x="68.7" y="70.3">R41</text>
<text x="68.8" y="66.5">R29</text>
<text x="75.5" y="66.3">0R</text>
<text x="75.7" y="70.8">0R</text>
<text x="85.5" y="67.3">Curr_fdbk1</text>
<text x="98.7" y="70.9">C10_16</text>
<text x="98.7" y="68.1">C10_14</text>
<text x="105.7" y="68">PA11 - BKIN2</text>
<text x="105.7" y="70.9">PB12 - BKIN</text>
<text x="114.3" y="70.8">R37</text>
<text x="114.4" y="67.9">R35</text>
<text x="122.1" y="67.7">0R</text>
<text x="122.3" y="70.6">0R</text>
<text x="125" y="68">BKIN2 (F302, F303)</text>
<text x="131.6" y="71.7">EN_FAULT</text>
<text x="147.7" y="68.1">C10_31</text>
<text x="147.7" y="70.9">C10_19</text>
<text x="154.6" y="70.9">PC7 - H2</text>
<text x="154.6" y="68">PB3 - H2</text>
<text x="163.7" y="67.9">R86</text>
<text x="163.7" y="70.8">R85</text>
<text x="171" y="70.7">0R</text>
<text x="171.1" y="67.7">0R</text>
<text x="174.1" y="70.9">F030</text>
<text x="180.8" y="71.7">H2</text>
<text x="51.2" y="73.8">C10_24 PB1 - PhV Sense</text>
<text x="68.7" y="73.1">R42</text>
<text x="68.9" y="77.3">R34</text>
<text x="75.9" y="78">0R</text>
<text x="76" y="73.7">0R</text>
<text x="85.5" y="74.5">Curr_fdbk2</text>
<text x="114.7" y="78">R61</text>
<text x="121.5" y="78">0R</text>
<text x="147.7" y="75.3">C10_25</text>
<text x="154.6" y="75.2">PB10 - H3</text>
<text x="163.7" y="75.1">R84</text>
<text x="163.7" y="78">R87</text>
<text x="170.5" y="78">0R</text>
<text x="170.6" y="75.1">0R</text>
<text x="173.9" y="78">F030</text>
<text x="51.2" y="81">C7_34</text>
<text x="51.2" y="78.1">C10_15 PA7 - PhW Sense</text>
<text x="58.1" y="81">PB0 - PhW Sense</text>
<text x="69.2" y="80.2">R36</text>
<text x="76" y="80.9">0R</text>
<text x="78.3" y="78.1">F303</text>
<text x="85.5" y="81.7">Curr_fdbk3</text>
<text x="98.7" y="81">C10_15</text>
<text x="98.7" y="78.1">C10_26</text>
<text x="105.7" y="78.1">PB15</text>
<text x="105.7" y="81">PB15</text>
<text x="113.9" y="80.9">R69</text>
<text x="121.5" y="80.9">NP</text>
<text x="124.4" y="81">F302</text>
<text x="131.6" y="81.7">ENW</text>
<text x="147.7" y="78.1">C10_2</text>
<text x="154.6" y="78.1">PC8 - H3</text>
<text x="154.6" y="83.9">PC4</text>
<text x="164" y="83.9">R82</text>
<text x="170.9" y="83.5">0R</text>
<text x="180.5" y="78.9">H3</text>
<text x="98.7" y="88.2">C10_13</text>
<text x="98.7" y="85.3">C10_28</text>
<text x="105.7" y="85.3">PB14</text>
<text x="105.7" y="88.2">PB14</text>
<text x="113.9" y="88.1">R78</text>
<text x="114" y="85.2">R73</text>
<text x="121.5" y="85.2">0R</text>
<text x="121.7" y="88">NP</text>
<text x="124.4" y="88.2">F302</text>
<text x="131.6" y="88.9">ENV</text>
<text x="147.7" y="84">C10_34</text>
<text x="147.7" y="86.8">C10_18</text>
<text x="154.6" y="86.8">PA6</text>
<text x="163.8" y="86.9">R83</text>
<text x="170.8" y="86.8">NP</text>
<text x="173.9" y="86.6">F302</text>
<text x="180.5" y="87.5">NTC</text>
<text x="51.2" y="95.4">C10_30</text>
<text x="51.2" y="92.5">C7_34</text>
<text x="59.6" y="95.4">PB13</text>
<text x="59.6" y="92.5">PB0</text>
<text x="67.5" y="95.3">R76</text>
<text x="67.6" y="92.4">R75</text>
<text x="77" y="92.3">NP</text>
<text x="77.1" y="95.3">NP</text>
<text x="84.1" y="93.3">OP303_U</text>
<text x="98.7" y="95.1">C10_30</text>
<text x="98.7" y="92.5">C10_15</text>
<text x="105.7" y="95.4">PB13</text>
<text x="105.7" y="92.5">PA7</text>
<text x="113.6" y="95">R80</text>
<text x="114" y="92.4">R74</text>
<text x="121.2" y="94.9">0R</text>
<text x="121.3" y="91.9">NP</text>
<text x="124.4" y="92.5">F303 (Embedded OPAMP ONLY)</text>
<text x="51.2" y="98.3">C10_18</text>
<text x="59.6" y="98.3">PB11</text>
<text x="67.5" y="98.3">R77</text>
<text x="77" y="97.9">NP</text>
<text x="84.1" y="99">OP303_W</text>
<text x="84.1" y="96.1">OP303_V</text>
<text x="98.7" y="98.3">C10_11</text>
<text x="105.7" y="98.3">PB13</text>
<text x="114.3" y="98.2">R79</text>
<text x="121.3" y="97.9">NP</text>
<text x="124.4" y="98.3">F302</text>
<text x="131.6" y="99">ENU</text>
<text x="59.6" y="106.4">CN7</text>
<text x="134.5" y="107.1">CN5</text>
<text x="138.8" y="107.1">NP</text>
<text x="166.1" y="106.4">CN10</text>
<text x="57.9" y="108.5">1</text>
<text x="57.9" y="109.9">3</text>
<text x="57.9" y="111.4">5</text>
<text x="57.9" y="112.8">7</text>
<text x="64.9" y="108.5">2</text>
<text x="64.9" y="109.9">4</text>
<text x="64.9" y="111.4">6</text>
<text x="64.9" y="112.8">8</text>
<text x="85.5" y="112.9">SSQ-108-01-F-S</text>
<text x="85.5" y="111.4">CN6</text>
<text x="89.8" y="111.4">NP</text>
<text x="118.6" y="108.3">VDD</text>
<text x="121.8" y="112">C13</text>
<text x="121.8" y="113.7">220NF</text>
<text x="133.1" y="108.4">SSQ-110-01-F-S</text>
<text x="134.5" y="110">10</text>
<text x="135.2" y="111.4">9</text>
<text x="135.2" y="112.9">8</text>
<text x="144.5" y="109.1">IO_BEMF</text>
<text x="153.2" y="108.4">PC9 - GPIO</text>
<text x="164.4" y="108.5">1</text>
<text x="164.4" y="109.9">3</text>
<text x="164.4" y="111.4">5</text>
<text x="164.4" y="112.8">7</text>
<text x="171.5" y="108.5">2</text>
<text x="171.5" y="109.9">4</text>
<text x="171.5" y="111.4">6</text>
<text x="171.5" y="112.8">8</text>
<text x="183.7" y="108.4">C10_2</text>
<text x="183.7" y="109.8">C10_4</text>
<text x="183.7" y="111.3">C10_6</text>
<text x="45.5" y="119.9">C7_17</text>
<text x="57.2" y="120">17</text>
<text x="57.2" y="117.1">13</text>
<text x="57.2" y="115.7">11</text>
<text x="57.2" y="118.6">15</text>
<text x="57.9" y="114.2">9</text>
<text x="64.9" y="114.2">10</text>
<text x="64.9" y="115.7">12</text>
<text x="64.9" y="117.1">14</text>
<text x="64.9" y="118.6">16</text>
<text x="64.9" y="120">18</text>
<text x="86.2" y="115.2">1</text>
<text x="86.2" y="116.6">2</text>
<text x="86.2" y="118">3</text>
<text x="86.2" y="119.5">4</text>
<text x="96" y="115.7">R440R</text>
<text x="97" y="119.8">R45</text>
<text x="110.2" y="116.3">VDD</text>
<text x="121.9" y="115.2">16V</text>
<text x="122.2" y="116.5">X7R</text>
<text x="135.2" y="114.3">7</text>
<text x="135.2" y="115.7">6</text>
<text x="135.2" y="117.2">5</text>
<text x="135.2" y="118.6">4</text>
<text x="157.8" y="115.6">C10_11</text>
<text x="157.8" y="118.5">C10_15</text>
<text x="157.8" y="117">C10_13</text>
<text x="163.7" y="120">17</text>
<text x="163.7" y="115.7">11</text>
<text x="163.7" y="117.1">13</text>
<text x="163.7" y="118.6">15</text>
<text x="164.4" y="114.2">9</text>
<text x="171.5" y="115.7">12</text>
<text x="171.5" y="117.1">14</text>
<text x="171.5" y="120">18</text>
<text x="171.5" y="118.6">16</text>
<text x="171.5" y="114.2">10</text>
<text x="183.7" y="118.5">C10_16</text>
<text x="183.7" y="119.9">C10_18</text>
<text x="183.7" y="117">C10_14</text>
<text x="57.2" y="121.4">19</text>
<text x="57.2" y="122.9">21</text>
<text x="57.2" y="125.8">25</text>
<text x="57.2" y="124.3">23</text>
<text x="64.9" y="124.3">24</text>
<text x="64.9" y="121.4">20</text>
<text x="64.9" y="125.8">26</text>
<text x="64.9" y="122.9">22</text>
<text x="86.2" y="120.9">5</text>
<text x="86.2" y="122.4">6</text>
<text x="86.2" y="123.8">7</text>
<text x="86.2" y="125.2">8</text>
<text x="104.2" y="120.1">0R</text>
<text x="110.3" y="120.6">5V</text>
<text x="121.9" y="123.5">INV</text>
<text x="121.9" y="124.9">INU</text>
<text x="130.2" y="125.2">8</text>
<text x="135.2" y="120.1">3</text>
<text x="135.2" y="121.5">2</text>
<text x="135.2" y="122.9">1</text>
<text x="147.4" y="124.2">PA8 - INU</text>
<text x="147.4" y="122.8">PA9 - INV</text>
<text x="157.8" y="125.7">C10_25</text>
<text x="157.8" y="121.3">C10_19</text>
<text x="163.7" y="124.3">23</text>
<text x="163.7" y="121.4">19</text>
<text x="163.7" y="122.9">21</text>
<text x="163.7" y="125.8">25</text>
<text x="171.5" y="122.9">22</text>
<text x="171.5" y="124.3">24</text>
<text x="171.5" y="125.8">26</text>
<text x="171.5" y="121.4">20</text>
<text x="183.7" y="124.2">C10_24</text>
<text x="183.7" y="125.7">C10_26</text>
<text x="57.2" y="127.2">27</text>
<text x="57.2" y="128.6">29</text>
<text x="57.2" y="130.1">31</text>
<text x="57.2" y="131.5">33</text>
<text x="64.9" y="130.1">32</text>
<text x="64.9" y="131.5">34</text>
<text x="64.9" y="127.2">28</text>
<text x="64.9" y="128.6">30</text>
<text x="68.5" y="127.1">C7_28</text>
<text x="68.5" y="130">C7_32</text>
<text x="68.5" y="131.4">C7_34</text>
<text x="68.5" y="128.5">C7_30</text>
<text x="83.8" y="127.2">1</text>
<text x="83.8" y="128.6">2</text>
<text x="83.8" y="130.1">3</text>
<text x="83.8" y="131.5">4</text>
<text x="121" y="129.3">STBY</text>
<text x="130.2" y="126.7">7</text>
<text x="130.2" y="128.1">6</text>
<text x="130.2" y="129.6">5</text>
<text x="130.2" y="131">4</text>
<text x="147.4" y="128.5">PB5</text>
<text x="147.4" y="127.1">&lt;CURRENT_REF&gt;C10_27</text>
<text x="147.4" y="131.4">PA10 - INW</text>
<text x="157.8" y="130">C10_31</text>
<text x="163.7" y="128.6">29</text>
<text x="163.7" y="130.1">31</text>
<text x="163.7" y="131.5">33</text>
<text x="163.7" y="127.2">27</text>
<text x="171.5" y="131.5">34</text>
<text x="171.5" y="130.1">32</text>
<text x="171.5" y="127.2">28</text>
<text x="171.5" y="128.6">30</text>
<text x="183.7" y="131.4">C10_34</text>
<text x="183.7" y="127.1">C10_28</text>
<text x="183.7" y="128.5">C10_30</text>
<text x="34.9" y="133.6">SPEED</text>
<text x="35.1" y="135">BEMF2</text>
<text x="40.9" y="134.3">PC3 - ADC</text>
<text x="40.9" y="132.8">PC2</text>
<text x="57.2" y="133">35</text>
<text x="57.2" y="134.4">37</text>
<text x="64.9" y="134.4">38</text>
<text x="64.9" y="133">36</text>
<text x="70.8" y="133">PC1 - ADC</text>
<text x="70.9" y="134.6">PC0 - ADC</text>
<text x="83.8" y="133">5</text>
<text x="83.8" y="134.4">6</text>
<text x="85.5" y="137.3">CN8</text>
<text x="89.8" y="137.3">NP</text>
<text x="110" y="133.6">BEMF3</text>
<text x="110" y="135">BEMF1</text>
<text x="121.9" y="132.1">INW</text>
<text x="128.7" y="137.3">CN9 NP</text>
<text x="130.2" y="132.4">3</text>
<text x="130.2" y="133.9">2</text>
<text x="130.2" y="135.3">1</text>
<text x="163.7" y="134.4">37</text>
<text x="163.7" y="133">35</text>
<text x="171.5" y="134.4">38</text>
<text x="171.5" y="133">36</text>
<text x="59.6" y="138.2">ESQ-119-24-G-D</text>
<text x="85.5" y="138.8">SSQ-106-01-F-S</text>
<text x="128.7" y="138.8">SSQ-108-01-F-S</text>
<text x="166.1" y="138.2">ESQ-119-24-G-D</text>
<text x="42.3" y="151.7">OPTICAL_TARGET</text>
<text x="42.3" y="150.3">M1</text>
<text x="62.5" y="151.7">OPTICAL_TARGET</text>
<text x="62.5" y="150.3">M2</text>
<text x="81.2" y="151.7">OPTICAL_TARGET</text>
<text x="81.2" y="150.3">M3</text>
<text x="97" y="151">M4</text>
<text x="97" y="158.4">GU_4xx</text>
</g>
<g font-size="1.1">
<text x="127.7" y="58.9">F302</text>
<text x="78.3" y="70.8">F303</text>
</g>
</svg>
